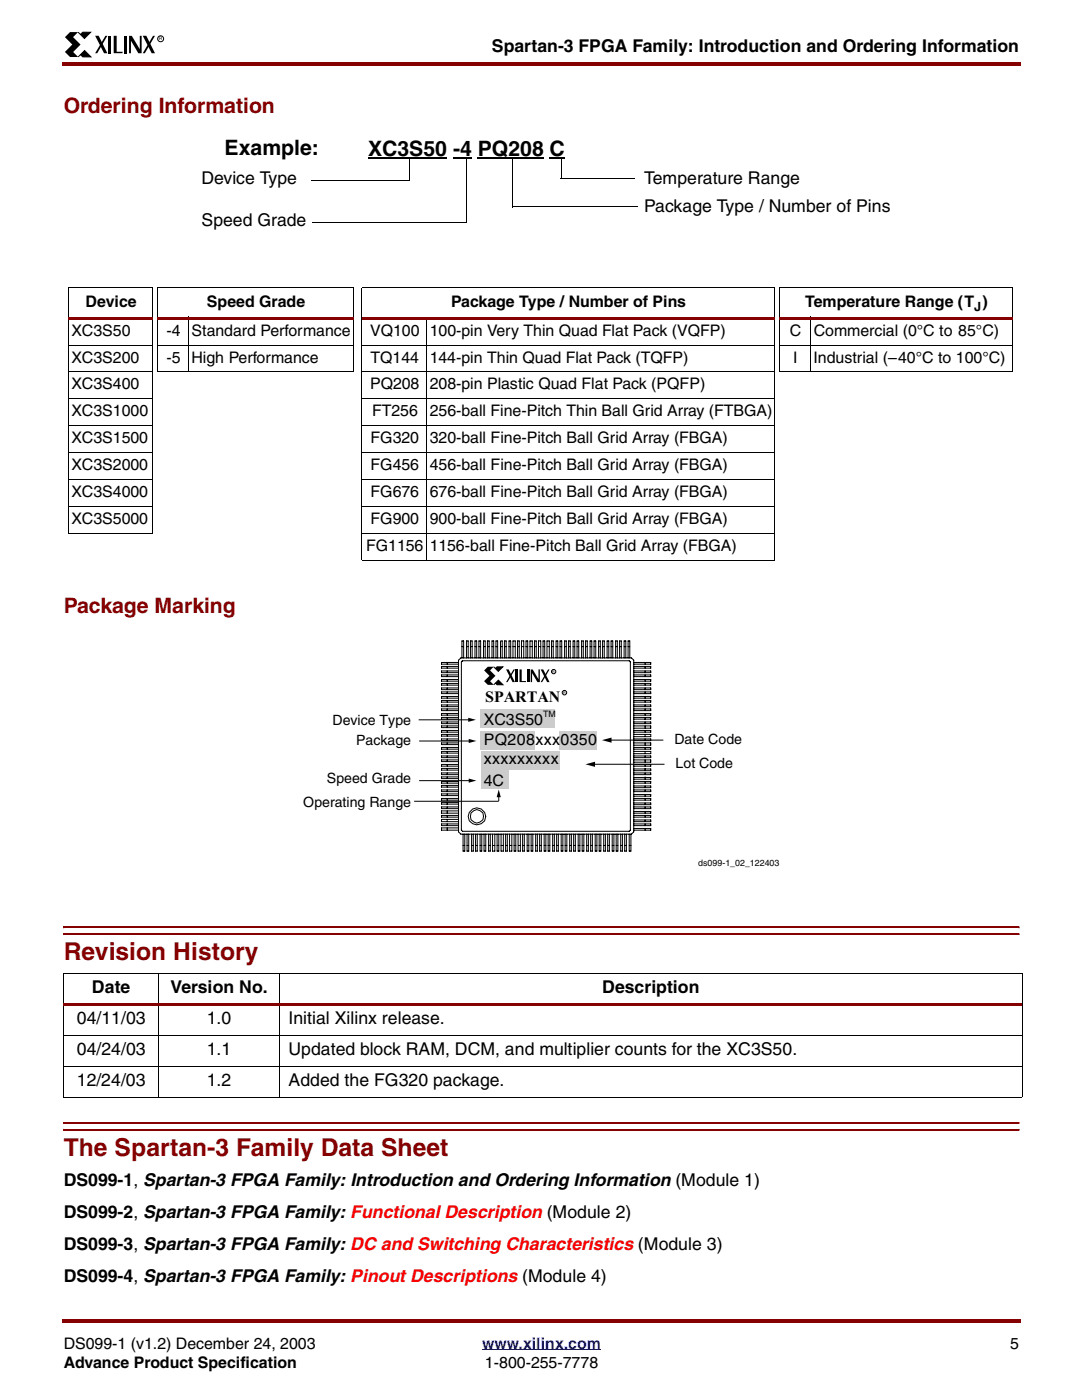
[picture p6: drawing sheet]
<svg xmlns="http://www.w3.org/2000/svg" width="216mm" height="279mm" viewBox="0 0 216 279" stroke-linecap="round" stroke-linejoin="round" font-family="sans-serif">
<g fill="#850000">
<path d="M12.4 12.4h.3v.7h-.3z"/>
<path d="M12.7 12.4h190.8v.7h-190.8z"/>
</g>
<path d="M12.7 267h190.5v9.9h-190.5z" fill="#fff"/>
<path d="M96.1 269.4h23.7" fill="none" stroke="#00f" stroke-width=".2"/>
<g fill="#850000">
<path d="M12.4 263.2h.3v.7h-.3z"/>
<path d="M12.7 263.2h190.8v.7h-190.8z"/>
</g>
<path d="M12.7 6.4h20.1v5.2h-20.1z" fill="#fff"/>
<path d="M12.9 7.4l1.1-1h1.6l-1 1 1.5 1.5-1.5 1.5 1 1h-1.6l-1.1-1 1.5-1.5zM19 7.1h.7l1.7 3.5h-.7zM21 7.1h.4l-2 3.5h-.4zM21.6 7.2h.6v3.4h-.6zM22.7 7.1h.6v3.2h1.1v.3h-1.7zM24.7 7.2h.6v3.4h-.6zM25.7 7.2h.6l1.6 2.6v-2.7h.3v3.5h-.6l-1.5-2.5v2.5h-.4zM28.5 7.1h.7l1.7 3.5h-.7zM30.5 7.1h.4l-2 3.5h-.4z" fill="#000"/>
<path d="M15.6 6.4l.4 .5 .5-.5h1.6l-1.3 1.3zM16 10.9l-.4 .5 1.3-1.3 1.2 1.3h-1.6z" fill="#000" stroke="#000" stroke-width=".2"/>
<circle cx="32" cy="7.7" r=".59" fill="none" stroke="#000" stroke-width=".2"/>
<path d="M12.7 183.9h190.5v3.7h-190.5z" fill="#fff"/>
<g fill="#850000">
<path d="M12.7 184.9v.4z"/>
<path d="M203.2 184.9v.4z"/>
</g>
<path d="M12.7 185.1h190.5" fill="none" stroke="#850000" stroke-width=".34"/>
<g fill="#850000">
<path d="M12.7 186.3v.3z"/>
<path d="M203.2 186.3v.3z"/>
</g>
<path d="M12.7 186.4h190.5" fill="none" stroke="#850000" stroke-width=".34"/>
<path d="M12.7 222.9h190.5v3.7h-190.5z" fill="#fff"/>
<g fill="#850000">
<path d="M12.7 223.9v.4z"/>
<path d="M203.2 223.9v.4z"/>
</g>
<path d="M12.7 224.1h190.5" fill="none" stroke="#850000" stroke-width=".34"/>
<g fill="#850000">
<path d="M12.7 225.3v.3z"/>
<path d="M203.2 225.3v.3z"/>
</g>
<path d="M12.7 225.5h190.5" fill="none" stroke="#850000" stroke-width=".34"/>
<g fill="none" stroke="#000" stroke-width=".2">
<path d="M62.1 35.9h19.5M81.6 31.5v4.5M93 31.6v12.8M102.2 31.5v9.9M111.8 35.6h14.8M111.9 31.5v4.1M13.5 57.4h16.9M13.6 57.5v48.8M30.4 57.5v48.8M31.3 57.4h39.3M31.4 57.5v16.7M62.3 44.3h30.7"/>
<path d="M70.5 57.5v16.7M72.1 57.4h82.3M72.1 57.5v54.2M102.2 41.3h25.1M154.4 57.5v54.2M155.3 57.4h46.6M155.4 57.5v16.7M201.8 57.5v16.7M37.6 63.2v11.1M85 63.2v48.6M161.6 63.2v11.1"/>
</g>
<path d="M73.4 31.5h15.8M90.3 31.5h3.8M95.2 31.5h13.3M109.6 31.5h3.1" fill="none" stroke="#000" stroke-width=".21"/>
<g fill="#850000">
<path d="M13.5 63.2h16.9v.6h-16.9z"/>
<path d="M31.3 63.2h39.3v.6h-39.3z"/>
<path d="M72.1 63.2h82.3v.6h-82.3z"/>
<path d="M155.3 63.2h46.6v.6h-46.6z"/>
</g>
<g fill="none" stroke="#000" stroke-width=".2">
<path d="M13.5 68.9h16.9M13.5 74.2h16.9M13.5 79.6h16.9M31.3 68.9h39.3M31.3 74.2h39.3M72.1 68.9h82.3M72.1 74.2h82.3M72.1 79.6h82.3M155.3 68.9h46.6M155.3 74.2h46.6M13.5 85h16.9M13.5 90.3h16.9"/>
<path d="M13.5 95.7h16.9M72.1 85h82.3M72.1 90.3h82.3M72.1 95.7h82.3M13.5 101h16.9M13.5 106.4h16.9M72.1 101h82.3M72.1 106.4h82.3M72.1 111.8h82.3M12.7 194.3h191.2M12.7 194.4v24.5M31.6 194.3v24.7"/>
<path d="M55.8 194.3v24.7M203.8 194.4v24.5"/>
</g>
<path d="M12.7 200.2h191.2v.6h-191.2z" fill="#850000"/>
<path d="M12.7 206.6h191.2M12.7 212.8h191.2M12.7 219h191.2" fill="none" stroke="#000" stroke-width=".2"/>
<path d="M60.4 127.7h95.3v45.5h-95.3z" fill="#fff"/>
<g fill="none" stroke="#000" stroke-width=".2">
<path d="M89.2 132.2v.3M89.2 133v.3M89.2 133.9v.3M89.2 134.7v.3M89.2 135.6v.3M89.2 136.4v.3M89.2 137.3v.3M89.2 138.1v.3M89.2 139v.3M89.2 139.8v.3M91.4 132.2h-3.4v.3h3.4M91.4 133h-3.4v.3h3.4"/>
<path d="M91.4 133.9h-3.4v.3h3.4M91.4 134.7h-3.4v.3h3.4M91.4 135.6h-3.4v.3h3.4M91.4 136.4h-3.4v.3h3.4M91.4 137.3h-3.4v.3h3.4M91.4 138.1h-3.4v.3h3.4M91.4 139h-3.4v.3h3.4M91.4 139.8h-3.4v.3h3.4M91.9 131.3h34l.5 .5v34.2l-.5 .5h-34l-.5-.5v-34.2zM92.1 131.3v-3.4h.3v3.4M92.1 129h.3M92.2 131.9l-.2 .2 .2-.2"/>
<path d="M92.2 131.9h33.3l.2 .2v33.6l-.2 .2h-33.3l-.2-.2v-33.6M93 131.3v-3.4h.4v3.4M93 129h.4M93.8 131.3v-3.4h.3v3.4M93.8 129h.3M94.7 131.3v-3.4h.3v3.4M94.7 129h.3M95.5 131.3v-3.4h.3v3.4M95.5 129h.3M96.4 131.3v-3.4h.3v3.4M96.4 129h.3M97.2 131.3v-3.4h.3v3.4"/>
<path d="M97.2 129h.3M98.1 131.3v-3.4h.3v3.4M98.1 129h.3M98.9 131.3v-3.4h.3v3.4M98.9 129h.3M99.8 131.3v-3.4h.3v3.4M99.8 129h.3M100.6 131.3v-3.4h.3v3.4M100.6 129h.3M101.5 131.3v-3.4h.3v3.4M101.5 129h.3M102.3 131.3v-3.4h.4v3.4"/>
<path d="M102.3 129h.4M103.2 131.3v-3.4h.3v3.4M103.2 129h.3M104 131.3v-3.4h.4v3.4M104 129h.4M104.9 131.3v-3.4h.3v3.4M104.9 129h.3M105.7 131.3v-3.4h.4v3.4M105.7 129h.4M106.6 131.3v-3.4h.3v3.4M106.6 129h.3M107.4 131.3v-3.4h.4v3.4"/>
<path d="M107.4 129h.4M108.3 131.3v-3.4h.3v3.4M108.3 129h.3M109.1 131.3v-3.4h.4v3.4M109.2 129h.3M110 131.3v-3.4h.3v3.4M110 129h.3M110.9 131.3v-3.4h.3v3.4M110.9 129h.3M111.7 131.3v-3.4h.3v3.4M111.7 129h.3M112.6 131.3v-3.4h.3v3.4"/>
<path d="M112.6 129h.3M113.4 131.3v-3.4h.3v3.4M113.4 129h.3M114.3 131.3v-3.4h.3v3.4M114.3 129h.3M115.1 131.3v-3.4h.3v3.4M115.1 129h.3M116 131.3v-3.4h.3v3.4M116 129h.3M116.8 131.3v-3.4h.3v3.4M116.8 129h.3M117.7 131.3v-3.4h.3v3.4"/>
<path d="M117.7 129h.3M118.5 131.3v-3.4h.3v3.4M118.5 129h.3M119.4 131.3v-3.4h.3v3.4M119.4 129h.3M120.1 131.3v-3.4h.4v3.4M120.1 129h.4M121.1 131.3v-3.4h.3v3.4M121.1 129h.3M121.8 131.3v-3.4h.4v3.4M121.8 129h.4M122.8 131.3v-3.4h.3v3.4"/>
<path d="M122.8 129h.3M123.5 131.3v-3.4h.4v3.4M123.5 129h.4M124.4 131.3v-3.4h.4v3.4M124.4 129h.4M125.2 131.3v-3.4h.4v3.4M125.2 129h.4M126.4 132.2h3.4v.3h-3.4M126.4 133h3.4v.3h-3.4M126.4 133.9h3.4v.3h-3.4M126.4 134.7h3.4v.3h-3.4M126.4 135.6h3.4v.3h-3.4"/>
<path d="M126.4 136.4h3.4v.3h-3.4M126.4 137.3h3.4v.3h-3.4M126.4 138.1h3.4v.3h-3.4M126.4 139h3.4v.3h-3.4M126.4 139.8h3.4v.3h-3.4M128.6 132.2v.3M128.6 133v.3M128.6 133.9v.3M128.6 134.7v.3M128.6 135.6v.3M128.6 136.4v.3M128.6 137.3v.3"/>
<path d="M128.6 138.1v.3M128.6 139v.3M128.6 139.8v.3M89.2 140.7v.3M89.2 141.5v.3M89.2 142.4v.3M89.2 143.2v.3M89.2 144.1v.3M89.2 144.9v.3M89.2 145.8v.3M89.2 146.6v.3M89.2 147.5v.3"/>
<path d="M89.2 148.3v.3M89.2 149.2v.3M89.2 150v.3M89.2 150.9v.3M89.2 151.7v.3M89.2 152.6v.3M89.2 153.4v.3M89.2 154.3v.3M89.2 155v.4M89.2 156v.3M89.2 156.7v.4M89.2 157.6v.4"/>
<path d="M89.2 158.4v.4M89.2 159.3v.4M91.4 140.7h-3.4v.3h3.4M91.4 141.5h-3.4v.3h3.4M91.4 142.4h-3.4v.3h3.4M91.4 143.2h-3.4v.3h3.4M91.4 144.1h-3.4v.3h3.4M91.4 144.9h-3.4v.3h3.4M91.4 145.8h-3.4v.3h3.4M91.4 146.6h-3.4v.3h3.4M91.4 147.5h-3.4v.3h3.4M91.4 148.3h-3.4v.3h3.4"/>
<path d="M91.4 149.2h-3.4v.3h3.4M91.4 150h-3.4v.3h3.4M91.4 150.9h-3.4v.3h3.4M91.4 151.7h-3.4v.3h3.4M91.4 152.6h-3.4v.3h3.4M91.4 153.4h-3.4v.3h3.4M91.4 154.3h-3.4v.3h3.4M91.4 155h-3.4v.4h3.4M91.4 156h-3.4v.3h3.4M91.4 156.7h-3.4v.4h3.4M91.4 157.6h-3.4v.4h3.4M91.4 158.4h-3.4v.4h3.4"/>
<path d="M91.4 159.3h-3.4v.4h3.4M118.3 152.5h14.2M121.6 147.7h10.7M126.4 140.7h3.4v.3h-3.4M126.4 141.5h3.4v.3h-3.4M126.4 142.4h3.4v.3h-3.4M126.4 143.2h3.4v.3h-3.4M126.4 144.1h3.4v.3h-3.4M126.4 144.9h3.4v.4h-3.4M126.4 145.8h3.4v.3h-3.4M126.4 146.6h3.4v.4h-3.4M126.4 147.5h3.4v.3h-3.4"/>
<path d="M126.4 148.3h3.4v.4h-3.4M126.4 149.2h3.4v.3h-3.4M126.4 150h3.4v.4h-3.4M126.4 150.9h3.4v.3h-3.4M126.4 151.7h3.4v.4h-3.4M126.4 153.5h3.4v.3h-3.4M126.4 154.3h3.4v.3h-3.4M126.4 155.2h3.4v.3h-3.4M126.4 156h3.4v.3h-3.4M126.4 156.9h3.4v.3h-3.4M126.4 157.6h3.4v.4h-3.4M126.4 158.6h3.4v.3h-3.4"/>
<path d="M126.4 159.3h3.4v.4h-3.4M128.6 140.7v.3M128.6 141.5v.3M128.6 142.4v.3M128.6 143.2v.4M128.6 144.1v.3M128.6 144.9v.4M128.6 145.8v.3M128.6 146.6v.4M128.6 147.5v.3M128.6 148.3v.4M128.6 149.2v.3"/>
<path d="M128.6 150v.4M128.6 150.9v.3M128.6 151.7v.4M128.6 152.6v.3M128.6 153.4v.4M128.6 154.3v.3M128.6 155v.5M128.6 156v.3M128.6 156.9v.3M128.6 157.6v.4M128.6 158.6v.3M128.6 159.3v.4"/>
<path d="M129.8 152.6v.3h-3.4M89.2 160.1v.5M89.2 161v.4M89.2 161.8v.5M89.2 162.7v.4M89.2 163.5v.5M89.2 164.4v.4M89.2 165.2v.5M91.4 160.1h-3.4v.4h3.4M91.4 161h-3.4v.4h3.4M91.4 161.8h-3.4v.5h3.4M91.4 162.7h-3.4v.4h3.4"/>
<path d="M91.4 163.5h-3.4v.5h3.4M91.4 164.4h-3.4v.4h3.4M91.4 165.2h-3.4v.5h3.4M92.3 166.5v3.4h.4v-3.4M92.3 168.7h.4M93.1 166.5v3.4h.4v-3.4M93.1 168.7h.4M94 166.5v3.4h.4v-3.4M94 168.7h.4M94.8 166.5v3.4h.4v-3.4M94.8 168.7h.4M95.7 166.5v3.4h.4v-3.4"/>
<path d="M95.7 168.7h.4M96.5 166.5v3.4h.4v-3.4M96.5 168.7h.4M97.4 166.5v3.4h.4v-3.4M97.4 168.7h.4M98.2 166.5v3.4h.5v-3.4M98.2 168.7h.5M99.1 166.5v3.4h.4v-3.4M99.1 168.7h.4M99.9 168.7h.5M99.9 166.5v3.4h.5v-3.4M100.8 168.7h.4"/>
<path d="M100.8 166.5v3.4h.4v-3.4M101.6 168.7h.5M101.6 166.5v3.4h.5v-3.4M102.5 168.7h.3M102.5 166.5v3.4h.3v-3.4M103.3 166.5v3.4h.5v-3.4M103.4 168.7h.4M104.2 168.7h.3M104.2 166.5v3.4h.3v-3.4M105.1 168.7h.4M105.1 166.5v3.4h.4v-3.4M105.9 168.7h.3"/>
<path d="M105.9 166.5v3.4h.3v-3.4M106.8 168.7h.3M106.8 166.5v3.4h.3v-3.4M107.6 168.7h.3M107.6 166.5v3.4h.3v-3.4M108.5 168.7h.3M108.5 166.5v3.4h.3v-3.4M109.3 168.7h.3M109.3 166.5v3.4h.3v-3.4M110.2 168.7h.3M110.2 166.5v3.4h.3v-3.4M111 168.7h.3"/>
<path d="M111 166.5v3.4h.3v-3.4M111.9 168.7h.3M111.9 166.5v3.4h.3v-3.4M112.7 168.7h.3M112.7 166.5v3.4h.3v-3.4M113.6 168.7h.3M113.6 166.5v3.4h.3v-3.4M114.4 168.7h.3M114.4 166.5v3.4h.3v-3.4M115.3 168.7h.3M115.3 166.5v3.4h.3v-3.4M116.1 168.7h.3"/>
<path d="M116.1 166.5v3.4h.3v-3.4M117 168.7h.3M117 166.5v3.4h.3v-3.4M117.8 168.7h.3M117.8 166.5v3.4h.3v-3.4M118.7 168.7h.3M118.7 166.5v3.4h.3v-3.4M119.5 168.7h.3M119.5 166.5v3.4h.3v-3.4M120.4 168.7h.3M120.4 166.5v3.4h.3v-3.4M121.2 168.7h.3"/>
<path d="M121.2 166.5v3.4h.3v-3.4M122.1 168.7h.3M122.1 166.5v3.4h.3v-3.4M122.9 168.7h.3M122.9 166.5v3.4h.3v-3.4M123.8 168.7h.3M123.8 166.5v3.4h.3v-3.4M124.6 168.7h.3M124.6 166.5v3.4h.3v-3.4M125.5 168.7h.3M125.5 166.5v3.4h.3v-3.4M126.4 160.3h3.4v.3h-3.4"/>
<path d="M126.4 161h3.4v.4h-3.4M126.4 161.9h3.4v.4h-3.4M126.4 162.7h3.4v.4h-3.4M126.4 163.6h3.4v.4h-3.4M126.4 164.4h3.4v.4h-3.4M126.4 165.3h3.4v.4h-3.4M128.6 160.3v.3M128.6 161v.4M128.6 161.9v.4M128.6 162.7v.4M128.6 163.6v.4M128.6 164.4v.4"/>
<path d="M128.6 165.3v.4"/>
<circle cx="95.1" cy="162.9" r="1.29"/>
<circle cx="95.1" cy="162.9" r="1.72"/>
</g>
<path d="M116.7 152.5l1.9-.5v1zM120 147.7l1.9-.5v1z" fill="#000"/>
<g fill="#ccc">
<path d="M95.8 141.6h14.9v3.7h-14.9z"/>
<path d="M95.9 145.9h10.8v3.6h-10.8z"/>
<path d="M95.9 149.9h15.7v3.6h-15.7z"/>
<path d="M111.4 145.9h7.5v3.6h-7.5z"/>
<path d="M95.9 153.8h5.5v3.7h-5.5z"/>
</g>
<path d="M97.3 133.1h1.1l-.7 .7 1.1 1.1-1.1 1 .8 .8h-1.2l-.8-.8 1.1-1-1.1-1.1zM100.9 133.6h.5l1.3 2.5h-.5zM102.4 133.6h.3l-1.5 2.5h-.3zM103.6 133.6h.4v2.3h.9v.2h-1.3zM105.8 133.6h.4l1.2 2v-2h.2v2.5h-.4l-1.1-1.8v1.8h-.3zM107.8 133.6h.5l1.3 2.5h-.5zM109.3 133.6h.3l-1.5 2.5h-.3zM93.4 143.2l1.5 .5-1.5 .4zM93.5 155.4l1.5 .4-1.5 .4zM93.5 147.5l1.5 .4-1.5 .4zM99.4 157.6l.5 1.5h-.9z" fill="#000"/>
<path d="M103 133.6v2.5M105.3 133.6v2.5" fill="none" stroke="#000" stroke-width=".43"/>
<path d="M98.4 133.1l.4 .3 .3-.3h1.2l-.9 .9zM98.8 136.3l-.3 .4 .9-1 .9 1h-1.2z" fill="#000" stroke="#000" stroke-width=".2"/>
<g fill="none" stroke="#000" stroke-width=".2">
<path d="M82.6 159.9h16.8M83.5 143.7h10.1M83.6 155.8h10.1M83.6 147.9h10.1M99.5 159v.9"/>
<circle cx="110.4" cy="134" r=".43"/>
<circle cx="112.5" cy="138.2" r=".45"/>
</g>
<g font-size="4.9" fill="#850000">
<text x="12.7" y="191.6">Revision History</text>
<text x="12.7" y="230.6">The Spartan-3 Family Data Sheet</text>
</g>
<g font-size="4.2" fill="#850000">
<text x="12.7" y="22.6">Ordering Information</text>
<text x="12.7" y="122.4">Package Marking</text>
</g>
<g font-size="4.2">
<text x="44.8" y="30.9">Example:</text>
<text x="73.4" y="31.2">XC3S50 -4 PQ208 C</text>
</g>
<g font-size="3.5">
<text x="98.1" y="10.5">Spartan-3 FPGA Family: Introduction and Ordering Information</text>
<text x="40.2" y="36.7">Device Type</text>
<text x="128.4" y="36.7">Temperature Range</text>
<text x="40.2" y="45.2">Speed Grade</text>
<text x="128.4" y="42.4">Package Type / Number of Pins</text>
<text x="18.3" y="198.2">Date</text>
<text x="34" y="198.2">Version No.</text>
<text x="120.1" y="198.2">Description</text>
<text x="15.3" y="204.4">04/11/03</text>
<text x="41.2" y="204.4">1.0</text>
<text x="57.5" y="204.4">Initial Xilinx release.</text>
<text x="15.3" y="210.6">04/24/03</text>
<text x="41.2" y="210.6">1.1</text>
<text x="57.5" y="210.6">Updated block RAM, DCM, and multiplier counts for the XC3S50.</text>
<text x="15.3" y="216.7">12/24/03</text>
<text x="41.2" y="216.7">1.2</text>
<text x="57.5" y="216.7">Added the FG320 package.</text>
<text x="12.7" y="236.7">DS099-1, Spartan-3 FPGA Family: Introduction and Ordering Information (Module 1)</text>
<text x="12.7" y="243.1">DS099-2, Spartan-3 FPGA Family: Functional Description (Module 2)</text>
<text x="12.7" y="249.4">DS099-3, Spartan-3 FPGA Family: DC and Switching Characteristics (Module 3)</text>
<text x="12.7" y="255.8">DS099-4, Spartan-3 FPGA Family: Pinout Descriptions (Module 4)</text>
</g>
<g font-size="3.2">
<text x="17.1" y="61.3">Device</text>
<text x="41.3" y="61.3">Speed Grade</text>
<text x="90" y="61.3">Package Type / Number of Pins</text>
<text x="160.5" y="61.3">Temperature Range (T )</text>
<text x="14.2" y="67">XC3S50</text>
<text x="33.2" y="67">-4 Standard Performance</text>
<text x="73.8" y="67">VQ100 100-pin Very Thin Quad Flat Pack (VQFP)</text>
<text x="157.5" y="67">C</text>
<text x="162.2" y="67">Commercial (0°C to 85°C)</text>
<text x="14.2" y="72.3">XC3S200</text>
<text x="14.2" y="77.7">XC3S400</text>
<text x="33.2" y="72.3">-5 High Performance</text>
<text x="73.8" y="77.7">PQ208 208-pin Plastic Quad Flat Pack (PQFP)</text>
<text x="73.9" y="72.3">TQ144 144-pin Thin Quad Flat Pack (TQFP)</text>
<text x="158.2" y="72.3">I</text>
<text x="162.2" y="72.3">Industrial (–40°C to 100°C)</text>
<text x="14.2" y="83.1">XC3S1000</text>
<text x="74.2" y="83.1">FT256</text>
<text x="85.7" y="83.1">256-ball Fine-Pitch Thin Ball Grid Array (FTBGA)</text>
<text x="14.2" y="88.4">XC3S1500</text>
<text x="73.9" y="88.4">FG320 320-ball Fine-Pitch Ball Grid Array (FBGA)</text>
<text x="14.2" y="93.8">XC3S2000</text>
<text x="73.9" y="93.8">FG456 456-ball Fine-Pitch Ball Grid Array (FBGA)</text>
<text x="14.2" y="99.1">XC3S4000</text>
<text x="73.9" y="99.1">FG676 676-ball Fine-Pitch Ball Grid Array (FBGA)</text>
<text x="14.2" y="104.5">XC3S5000</text>
<text x="73.9" y="104.5">FG900 900-ball Fine-Pitch Ball Grid Array (FBGA)</text>
<text x="73" y="109.9">FG1156 1156-ball Fine-Pitch Ball Grid Array (FBGA)</text>
<text x="96.8" y="140.1">SPARTAN</text>
<text x="96.5" y="144.6">XC3S50</text>
<text x="96.5" y="148.7">PQ208xxx0350</text>
<text x="96.5" y="152.6">xxxxxxxxx</text>
<text x="96.5" y="156.9">4C</text>
<text x="12.7" y="269.2">DS099-1 (v1.2) December 24, 2003</text>
<text x="201.4" y="269.2">5</text>
<text x="12.7" y="273.1">Advance Product Specification</text>
<text x="96.7" y="273.1">1-800-255-7778</text>
</g>
<text font-size="3.2" fill="#00f" x="96.1" y="269.2">www.xilinx.com</text>
<g font-size="2.8">
<text x="66.3" y="144.6">Device Type</text>
<text x="71" y="148.7">Package</text>
<text x="134.5" y="148.5">Date Code</text>
<text x="134.7" y="153.3">Lot Code</text>
<text x="60.5" y="161.1">Operating Range</text>
<text x="65.2" y="156.4">Speed Grade</text>
</g>
<text font-size="2.5" x="194.3" y="62.1">J</text>
<g font-size="1.8">
<text x="108.3" y="143.2">TM</text>
<text x="139.2" y="172.8">ds099-1_02_122403</text>
</g>
<text font-size=".9" x="31.7" y="8.1">R</text>
<g font-size=".7">
<text x="110.1" y="134.3">R</text>
<text x="112.3" y="138.5">R</text>
</g>
</svg>
